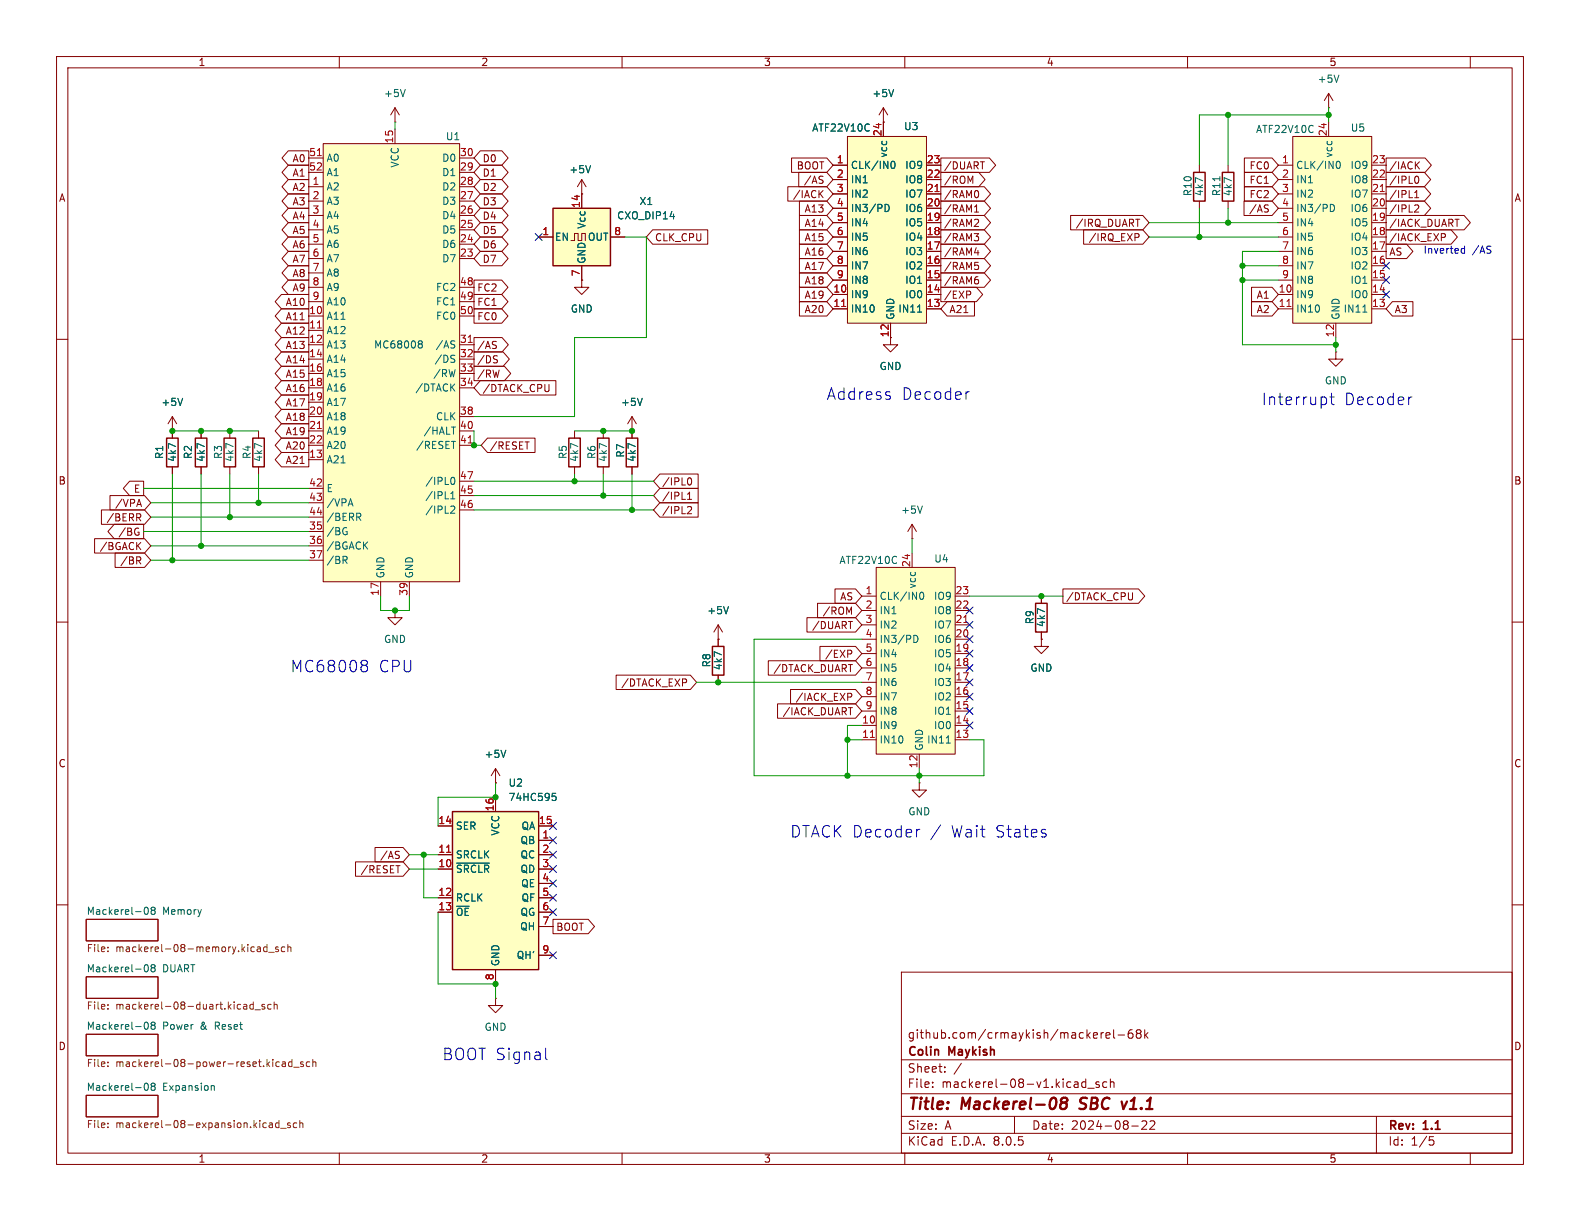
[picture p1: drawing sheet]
<svg xmlns="http://www.w3.org/2000/svg" width="279mm" height="216mm" viewBox="0 0 279 216" stroke-linecap="round" stroke-linejoin="round" font-family="sans-serif">
<g fill="none" stroke="#840000" stroke-width=".18">
<path d="M10 10h259.4v195.9h-259.4zM12 12h255.4v191.9h-255.4zM60 10v2M110 10v2M160 10v2M210 10v2M260 10v2M10 60h2M267.4 60h2M30.5 76.2h.1M30.5 73.7l-.8 1.2M30.5 73.7v2.5"/>
<path d="M30.5 73.7l.7 1.2M10 110h2M127 113h.1M127 110.5l-.8 1.3M127 110.5v2.5M127 110.5l.8 1.3M267.4 110h2M10 160h2M267.4 160h2M15.2 162.6h12.7v3.8h-12.7zM15.2 172.7h12.7v3.8h-12.7zM159.4 171.9h108v32h-108z"/>
<path d="M15.2 182.9h12.7v3.8h-12.7zM15.2 193.7h12.7v3.8h-12.7zM159.4 197.4h108M159.4 193.4h108M159.4 187.4h108M164.9 192.1v.2M164.9 191.4v.1M167.1 189.4v.2M167.1 188.7v.1M170 188l-1.3 1.9M179.4 197.4v3M191.3 192l.3 .3 .4-.1"/>
<path d="M192 190.8v1.5M192 191.4l-.4-.1-.3 .3M192.4 192.4h1.1M194.4 191.4l-.4-.1-.2 .2 .1 .2 .5 .2v.3h-.6M194.7 182.6v1M195.1 182.6l-.2 .1-.2 .2M195.6 183.1l.7-.2-.1-.2-.4-.1-.2 .2v.7h.6M195.7 191.4l-.4-.1-.3 .3v.4l.1 .2h.6M196.4 191.4l.2-.1 .3 .1 .1 .9M196.4 190.8v1.5M196.9 182.1v1.3l.2 .2M197.7 183h1.2"/>
<path d="M200.1 199.1h1.2M200.2 182.1a.59 .59 0 0 0-.7 .6v.6l.1 .2 .5 .1 .2-.2 .1-.5-.2-.2h-.4l-.3 .2M201.2 182.7l-.3 .3 .1 .4 .2 .2 .4-.1 .2-.2-.1-.4-.2-.2M201.2 182.7l-.3-.3 .3-.3 .4 .1 .2 .2-.3 .3M201.2 182.7h.3M201.9 198.3l.6-.1 .2 .1 .1 .3-.9 1.1h.9M202.4 182.1v1.5M202.6 183l.4 .6M203 182.6l-.6 .6M203.4 198.3l.5-.1 .2 .1 .1 .3-.9 1.1h.9M243.4 197.4v6.5M60 203.9v2"/>
<path d="M110 203.9v2M159.4 200.4h108M160 203.9v2M210 203.9v2M252.8 201h.7M252.9 201.6h.4l.3 .2-.2 .6-.5 .1M260 203.9v2"/>
</g>
<path d="M187.9 195l-.2-.2a.44 .44 0 0 1 .3-.7h.4l.3 .2a.44 .44 0 0 1-.4 .7M187.9 195a.65 .65 0 0 0-.3 1 .65 .65 0 0 0 .9-.1 .65 .65 0 0 0 0-.8l-.2-.1M187.9 195h.4M190.9 196l.2 .1M191.2 194.3l-.2 .4 .1 .2M199.3 194.8l-.6 1.3" fill="none" stroke="#840000" stroke-width=".4"/>
<g fill="none" stroke="#006464" stroke-width=".18">
<path d="M32.3 70.4l-.4 1.3M128.8 107.3l-.4 1.2M25.5 160.9l.1-.4 .2-.1a.68 .68 0 0 1 .4 .6 .68 .68 0 0 1-.4 .7l-.2-.1-.1-.4M25.5 171.1l.1-.4 .2-.1a.68 .68 0 0 1 .4 .6 .68 .68 0 0 1-.4 .6l-.2-.1-.1-.3M27 161l-.3-.3 .3-.3h.2l.2 .3-.2 .3M27 161l-.3 .2 .1 .4 .2 .1 .3-.1 .1-.2v-.3l-.2-.1M27 171.1l-.3-.2 .3-.3h.2l.2 .2-.2 .3M27 171.1l-.3 .3 .1 .3 .2 .1h.3l.1-.2v-.4l-.2-.1M27 161h.2M27 171.1h.2M25.5 181.2l.1-.3 .2-.2a.68 .68 0 0 1 .4 .7 .68 .68 0 0 1-.4 .6l-.2-.1-.1-.4M25.5 192l.1-.3 .2-.2a.68 .68 0 0 1 .4 .7 .68 .68 0 0 1-.4 .6l-.2-.1-.1-.4"/>
<path d="M27 181.3l-.3-.3 .3-.3 .3 .1 .1 .2-.2 .3M27 181.3l-.3 .2 .1 .4 .2 .1 .3-.1 .1-.1v-.4l-.2-.1M27 192.1l-.3-.3 .3-.3h.2l.2 .3-.2 .3M27 192.1l-.3 .2 .1 .4 .2 .1 .3-.1 .1-.1v-.3l-.2-.2M27 181.3h.2M27 192.1h.2M37.4 192h.4l.1 .8"/>
</g>
<g fill="none" stroke="#725600" stroke-width=".18">
<path d="M19.1 167.5v.1M19.1 168.2v.1M19.1 177.7v.1M19.1 178.3v.1M44.8 177.2v1.2M44.8 177.7l-.4-.1-.2 .2 .1 .6h.5M45.1 178.6h1M46 167.5l.1 .8M46.1 168.2l-.2 .1M46.1 167.7l-.2 .1M46.8 177.7l-.3-.1-.2 .2 .1 .2 .4 .1v.3h-.5M47.2 167v1.3"/>
<path d="M47.2 167.5l-.4-.1-.2 .3 .1 .5h.5M47.5 168.4h1M47.9 177.7l-.3-.1-.3 .2 .2 .6h.4M48.5 177.7l.2-.1 .3 .1v.7M48.5 177.2v1.2M49.2 167.5l-.3-.1-.2 .2 .1 .2 .4 .1v.3h-.5M50.4 167.5l-.4-.1-.2 .3 .1 .5h.5M50.9 167.6l.2-.2 .3 .1v.8M50.9 167v1.3M19.1 188.5v.1M19.1 187.8v.1M19.1 198.6v.1"/>
<path d="M19.1 199.3v.1M47.6 198.6h.5l.1 .8M47.6 199.3h.6M48.2 198.8l-.6 .2M48.9 188.5h.5M48.9 187.8h.5M49.3 198.6l-.3-.1-.3 .3 .1 .5h.5M49.3 198.1v1.3M49.6 199.5h1M49.9 187.8h.5l.1 .8M50.5 188.1h-.4l-.2 .2 .2 .3 .4-.1M51.3 198.6l-.3-.1-.2 .2 .1 .2 .4 .1v.3h-.5"/>
<path d="M51.6 187.8h-.3l-.3 .2 .1 .5h.5M51.6 187.3v1.3M51.9 188.7h1M52.5 198.6l-.4-.1-.2 .3 .1 .5h.5M53 198.7l.2-.2 .3 .1 .1 .8M53 198.1v1.3M53.6 187.8h-.3l-.2 .1 .1 .2 .4 .1v.3h-.5M54.8 187.8h-.4l-.2 .2 .1 .5h.5M55.3 187.9l.2-.1h.3l.1 .8M55.3 187.3v1.3"/>
</g>
<path d="M149.9 24.1h13.9v33.1h-13.9z" fill="#ffffc2"/>
<g fill="none" stroke="#840000" stroke-width=".18">
<path d="M102.9 34.3h.1M102.9 31.8l-.8 1.2M102.9 31.8v2.5M102.9 31.8l.7 1.2M147.3 29.2h2.6M147.3 39.4h2.6M147.3 31.8h2.6M147.3 36.8h2.6M147.3 34.3h2.6M149.9 24.1h13.9v33.1h-13.9zM156.2 21.6v2.5M163.8 29.2h2.6"/>
<path d="M163.8 39.4h2.6M163.8 31.8h2.6M163.8 36.8h2.6M163.8 34.3h2.6M147.3 52.1h2.6M147.3 54.6h2.6M147.3 49.5h2.6M147.3 47h2.6M147.3 44.5h2.6M147.3 41.9h2.6M157.5 57.2v2.5M163.8 52.1h2.6"/>
<path d="M163.8 54.6h2.6M163.8 49.5h2.6M163.8 47h2.6M163.8 44.5h2.6M163.8 41.9h2.6M35.6 76.2v1.3M40.6 76.2v1.3M35.6 82.6v1.2M40.6 82.6v1.2"/>
</g>
<path d="M104.4 29.3l-.4 1.3M156.5 36.1a.64 .64 0 0 1 .7 .7 .64 .64 0 0 1-.7 .6M157.5 29l.2-.4 .1-.1a.68 .68 0 0 1 .5 .7 .68 .68 0 0 1-.5 .6l-.1-.1-.2-.4M162.3 55.2h.7" fill="none" stroke="#006464" stroke-width=".18"/>
<path d="M165.3 33.9h.8M148.8 54.2h.8" fill="none" stroke="#a90000" stroke-width=".18"/>
<path d="M34.5 77.5h2.1v5.1h-2.1zM39.6 77.5h2.1v5.1h-2.1z" fill="none" stroke="#840000" stroke-width=".25"/>
<path d="M80 143.5h15.2v28h-15.2z" fill="#ffffc2"/>
<path d="M126 114.3h2v5.1h-2zM80 143.5h15.2v28h-15.2z" fill="none" stroke="#840000" stroke-width=".25"/>
<g fill="none" stroke="#840000" stroke-width=".18">
<path d="M157.5 59.7v1.3h1.2l-1.2 1.2-1.3-1.2h1.3M127 113v1.3M127 119.4v1.3M77.5 153.7h2.5M77.5 151.1h2.5M77.5 158.8h2.5M77.5 146.1h2.5M87.6 141v2.5M95.2 148.6h2.6M95.2 153.7h2.6M95.2 151.1h2.6M95.2 158.8h2.6"/>
<path d="M95.2 146.1h2.6M95.2 156.2h2.6M77.5 161.3h2.5M87.6 171.5v2.5M95.2 161.3h2.6M95.2 163.8h2.6M95.2 168.9h2.6"/>
</g>
<path d="M80.7 152.6h5.8M97.7 140.3h.6M97.8 140.8h.3l.2 .2v.4l-.5 .1" fill="none" stroke="#006464" stroke-width=".18"/>
<path d="M79 150.7h.7" fill="none" stroke="#a90000" stroke-width=".18"/>
<path d="M228.6 24.1h14v33.1h-14z" fill="#ffffc2"/>
<g fill="none" stroke="#840000" stroke-width=".18">
<path d="M226.1 29.2h2.5M226.1 39.4h2.5M226.1 31.8h2.5M226.1 36.8h2.5M226.1 34.3h2.5M228.6 24.1h14v33.1h-14zM234.9 21.6v2.5M242.6 29.2h2.5M242.6 39.4h2.5M242.6 31.8h2.5M242.6 36.8h2.5M242.6 34.3h2.5"/>
<path d="M226.1 52.1h2.5M226.1 54.6h2.5M226.1 49.5h2.5M226.1 47h2.5M226.1 44.5h2.5M226.1 41.9h2.5M236.2 57.2v2.5M242.6 52.1h2.5M242.6 54.6h2.5M242.6 49.5h2.5M242.6 47h2.5M242.6 44.5h2.5"/>
<path d="M242.6 41.9h2.5M161.3 95.3h.1M161.3 92.7l-.8 1.3M161.3 92.7v2.6M161.3 92.7l.8 1.3M69.8 108v1.2h1.3l-1.3 1.3-1.2-1.3h1.2M69.8 108h.1M184.1 113v1.3h1.3l-1.3 1.3-1.2-1.3h1.2M184.1 113h.1M162.6 138.4v1.3h1.2l-1.2 1.3-1.3-1.3h1.3M162.6 138.4h.1M87.6 176.5v1.3h1.3l-1.3 1.3-1.2-1.3h1.2"/>
<path d="M87.6 176.5h.1"/>
</g>
<path d="M235.3 36.1a.64 .64 0 0 1 .7 .7 .64 .64 0 0 1-.7 .6M236.3 29l.1-.4 .2-.1a.68 .68 0 0 1 .4 .7 .68 .68 0 0 1-.4 .6l-.2-.1-.1-.4M241 55.2h.7M163.1 89.5l-.4 1.2" fill="none" stroke="#006464" stroke-width=".18"/>
<path d="M244.1 33.9h.7M227.6 54.2h.7" fill="none" stroke="#a90000" stroke-width=".18"/>
<path d="M154.9 100.3h14v33.1h-14z" fill="#ffffc2"/>
<g fill="none" stroke="#840000" stroke-width=".18">
<path d="M234.9 19.1h.1M234.9 16.5l-.7 1.3M234.9 16.5v2.6M234.9 16.5l.8 1.3M212.1 29.2v1.3M212.1 35.6v1.2M217.2 29.2v1.3M217.2 35.6v1.2M30.5 76.2v1.3M45.7 76.2v1.3M101.6 76.2v1.3M106.7 76.2v1.3"/>
<path d="M111.8 76.2h.1M111.8 73.7v3.8M111.8 73.7l-.8 1.2M111.8 73.7l.7 1.2M30.5 82.6v1.2M45.7 82.6v1.2M101.6 82.6v1.2M106.7 82.6v1.2M111.8 82.6v1.2M161.3 97.8v2.5M152.4 105.4h2.5M152.4 118.1h2.5"/>
<path d="M152.4 115.6h2.5M152.4 108h2.5M152.4 113h2.5M152.4 110.5h2.5M154.9 100.3h14v33.1h-14zM168.9 105.4h2.5M168.9 118.1h2.5M168.9 115.6h2.5M168.9 108h2.5M168.9 113h2.5M168.9 110.5h2.5M184.1 105.4v1.3"/>
<path d="M184.1 111.8v1.2M152.4 128.3h2.5M152.4 130.8h2.5M152.4 125.7h2.5M152.4 123.2h2.5M152.4 120.7h2.5M162.6 133.4v2.5M168.9 128.3h2.5M168.9 130.8h2.5M168.9 125.7h2.5M168.9 123.2h2.5M168.9 120.7h2.5"/>
</g>
<path d="M236.8 13.3l-.5 1.2M215.7 31.2v.8M113.6 70.4l-.4 1.3M161.6 112.3a.64 .64 0 0 1 .7 .7 .64 .64 0 0 1-.7 .6M162.6 105.2l.1-.4 .2-.1a.68 .68 0 0 1 .5 .7 .68 .68 0 0 1-.5 .6l-.2-.1-.1-.4M167.3 131.4h.8" fill="none" stroke="#006464" stroke-width=".18"/>
<path d="M170.4 110.1h.7M153.9 130.4h.7" fill="none" stroke="#a90000" stroke-width=".18"/>
<path d="M211.1 30.5h2v5.1h-2zM216.2 30.5h2v5.1h-2zM29.5 77.5h2v5.1h-2zM44.7 77.5h2v5.1h-2zM100.6 77.5h2v5.1h-2zM105.7 77.5h2v5.1h-2zM110.7 77.5h2.1v5.1h-2.1zM183.1 106.7h2.1v5.1h-2.1z" fill="none" stroke="#840000" stroke-width=".25"/>
<path d="M97.8 36.8h10.1v10.2h-10.1z" fill="#ffffc2"/>
<path d="M97.8 36.8h10.1v10.2h-10.1z" fill="none" stroke="#840000" stroke-width=".25"/>
<path d="M102.9 34.3v2.5M95.2 41.9h2.6M101 42.5h.6v-1.2h.6v1.2h.7v-1.2h.6v1.2M102.9 49.5v1.3h1.2l-1.2 1.3-1.3-1.3h1.3M102.9 49.5h.1M102.9 47v2.5M107.9 41.9h2.6" fill="none" stroke="#840000" stroke-width=".18"/>
<path d="M57.1 25.4h24.2v77.5h-24.2z" fill="#ffffc2"/>
<g fill="none" stroke="#840000" stroke-width=".18">
<path d="M69.8 19.1v2.5M69.8 19.1l-.7 1.2M69.8 19.1l.8 1.2M156.2 19.1l-.8 1.2M156.2 19.1v5M156.2 19.1l.8 1.2M51 36.8h3.6v2.6h-3.6l-1.1-1.3zM51 29.2h3.6v2.6h-3.6l-1.1-1.3zM51 34.3h3.6v2.5h-3.6l-1.1-1.2zM51 31.7h3.6v2.6h-3.6l-1.1-1.3zM51 26.7h3.6v2.5h-3.6l-1.1-1.3zM51 39.4h3.6v2.5h-3.6l-1.1-1.3z"/>
<path d="M54.6 33h2.5M54.6 35.6h2.5M54.6 38.1h2.5M54.6 30.5h2.5M54.6 27.9h2.5M57.1 25.4h24.2v77.5h-24.2zM69.8 21.6h.1M69.8 22.9v2.5M81.3 33h2.5M81.3 35.6h2.5M81.3 38.1h2.5M81.3 30.5h2.5"/>
<path d="M81.3 27.9h2.5M84.9 34.3h3.8l1.2 1.3-1.2 1.2h-3.8l-1.1-1.2zM84.9 26.7h3.8l1.2 1.2-1.2 1.3h-3.8l-1.1-1.3zM84.9 39.4h3.8l1.2 1.2-1.2 1.3h-3.8l-1.1-1.3zM84.9 36.8h3.8l1.2 1.3-1.2 1.3h-3.8l-1.1-1.3zM84.9 29.2h3.8l1.2 1.3-1.2 1.3h-3.8l-1.1-1.3zM84.9 31.7h3.8l1.2 1.3-1.2 1.3h-3.8l-1.1-1.3zM102.9 34.3h.1M102.9 34.3v2.5M139.3 33h6.9l1.1 1.3-1.1 1.3h-6.9zM140 27.9h6.2l1.1 1.3-1.1 1.3h-6.2zM141.2 30.5h5l1.1 1.3-1.1 1.2h-5z"/>
<path d="M141.4 35.6h4.8l1.1 1.2-1.1 1.3h-4.8zM141.4 38.1h4.8l1.1 1.3-1.1 1.2h-4.8zM145 34.2l.5 .8M145.4 31.2h.1M145.4 31.9l.1 .2-.1 .3M145.5 33.7l-.7 .7M147.3 29.2h2.6M147.3 39.4h2.6M147.3 31.8h2.6M147.3 36.8h2.6M147.3 34.3h2.6M156.2 21.6h.1"/>
<path d="M163.8 29.2h2.6M163.8 39.4h2.6M163.8 31.8h2.6M163.8 36.8h2.6M163.8 34.3h2.6M166.4 38.1h7.7l1.1 1.3-1.1 1.2h-7.7zM166.4 33h7.7l1.1 1.3-1.1 1.3h-7.7zM166.4 27.9h8.6l1.1 1.3-1.1 1.3h-8.6zM166.4 35.6h7.7l1.1 1.2-1.1 1.3h-7.7zM166.4 30.5h6.7l1.1 1.3-1.1 1.2h-6.7zM171.6 32.1l.4-.9v1.2M172.3 37.5h.8"/>
<path d="M172.4 36.5l.3-.3v1.3M172.5 38.8h.4l.2 .3-.8 .9h.8M172.8 33.7a.79 .79 0 0 1 0 1.3M173.4 28.6h.7M189.3 38.1h12.8l1.1 1.3-1.1 1.2h-12.8zM200.8 38.8h.8M220 35.6h4.9l1.2 1.2-1.2 1.3h-4.9zM220 27.9h4.9l1.2 1.3-1.2 1.3h-4.9zM220 30.5h4.9l1.2 1.3-1.2 1.2h-4.9zM220 33h4.9l1.2 1.3-1.2 1.3h-4.9zM224.1 36.2l.2 .1M224.2 37l.1 .1-.1 .3"/>
<path d="M245.1 38.1h13.8l1.1 1.3-1.1 1.2h-13.8zM245.1 30.5h6.8l1.1 1.3-1.1 1.2h-6.8zM245.1 33h6.8l1.1 1.3-1.1 1.3h-6.8zM245.1 27.9h6.9l1.1 1.3-1.1 1.3h-6.9zM245.1 35.6h6.8l1.1 1.2-1.1 1.3h-6.8zM250.2 35h.7M250.2 34.1l.3-.4v1.3M250.2 36.3l.4-.1 .3 .4-.8 .9h.8M250.2 31.4l.3-.2a.68 .68 0 0 1 .4 .6 .68 .68 0 0 1-.4 .6l-.3-.2M250.5 29.2l.5 .7M251 28.6l-.7 .7M257.3 38.8h.7"/>
<path d="M49.8 54.6h4.8v2.6h-4.8l-1.1-1.3zM49.8 57.1h4.8v2.6h-4.8l-1.1-1.3zM49.8 59.7h4.8v2.5h-4.8l-1.1-1.2zM49.8 52.1h4.8v2.5h-4.8l-1.1-1.3zM51 49.5h3.6v2.6h-3.6l-1.1-1.3zM51 47h3.6v2.5h-3.6l-1.1-1.2zM51 44.4h3.6v2.6h-3.6l-1.1-1.3zM51 41.9h3.6v2.6h-3.6l-1.1-1.3zM54.6 55.9h2.5M54.6 58.4h2.5M54.6 45.7h2.5M54.6 43.2h2.5"/>
<path d="M54.6 40.6h2.5M54.6 50.8h2.5M54.6 53.3h2.5M54.6 48.3h2.5M81.3 55.9h2.5M81.3 45.7h2.5M81.3 43.2h2.5M81.3 40.6h2.5M81.3 50.8h2.5M81.3 53.3h2.5M83.8 59.7h5l1.1 1.3-1.1 1.2h-5zM83.8 54.6h4.9l1.1 1.3-1.1 1.3h-4.9z"/>
<path d="M83.8 52.1h4.9l1.1 1.2-1.1 1.3h-4.9zM83.8 49.5h4.9l1.1 1.3-1.1 1.3h-4.9zM84.9 44.4h3.8l1.2 1.3-1.2 1.3h-3.8l-1.1-1.3zM84.9 41.9h3.8l1.2 1.3-1.2 1.3h-3.8l-1.1-1.3zM95.2 41.9h2.6M102.9 49.5h.1M102.9 47v2.5M107.9 41.9h2.6M115.4 40.6h9.8v2.6h-9.8l-1.1-1.3zM141.4 48.3h4.8l1.1 1.2-1.1 1.3h-4.8zM141.4 53.3h4.8l1.1 1.3-1.1 1.3h-4.8zM141.4 50.8h4.8l1.1 1.3-1.1 1.2h-4.8z"/>
<path d="M141.4 40.6h4.8l1.1 1.3-1.1 1.3h-4.8zM141.4 43.2h4.8l1.1 1.3-1.1 1.2h-4.8zM141.4 45.7h4.8l1.1 1.3-1.1 1.3h-4.8zM147.3 41.9h2.6M147.3 52.1h2.6M147.3 54.6h2.6M147.3 49.5h2.6M147.3 47h2.6M147.3 44.5h2.6M157.5 57.2v2.5M163.8 41.9h2.6M163.8 52.1h2.6"/>
<path d="M163.8 54.6h2.6M163.8 49.5h2.6M163.8 47h2.6M163.8 44.5h2.6M166.4 45.7h7.7l1.1 1.3-1.1 1.3h-7.7zM166.4 40.6h7.7l1.1 1.3-1.1 1.3h-7.7zM166.4 48.3h7.7l1.1 1.2-1.1 1.3h-7.7zM166.4 43.2h7.7l1.1 1.3-1.1 1.2h-7.7zM166.4 50.8h6.3l1.1 1.3-1.1 1.2h-6.3zM167.5 53.3h4.8v2.6h-4.8l-1.1-1.3zM170.9 51.5h.5l.3 .2-.2 .4h-.6M172.3 41.3h.8l-.5 .5 .4 .1 .1 .4-.3 .3h-.4"/>
<path d="M172.3 44.7h.8M172.4 46.4h.6M172.5 46.9h.3l.3 .2-.2 .5-.4 .1M172.6 49.4h.2l.3 .3-.1 .4-.4 .1M172.7 48.9h.2M172.9 44.3v.8M191.6 40.6h10.5l1.1 1.3-1.1 1.3h-10.5zM200.7 41.3h.5l.2 .3-.1 .3-.6 .1M221.3 53.3h3.6l1.2 1.3-1.2 1.3h-3.6zM221.3 50.8h3.6l1.2 1.3-1.2 1.2h-3.6zM245.1 43.2h3.6l1.2 1.3-1.2 1.2h-3.6zM245.1 40.6h11.5l1.1 1.3-1.1 1.3h-11.5z"/>
<path d="M246.2 53.3h3.7v2.6h-3.7l-1.1-1.3zM254.9 41.3h.5l.2 .3-.1 .3-.6 .1M30.5 76.2h.1M30.5 76.2v1.3M35.6 76.2v1.3M49.8 67.3h4.8v2.6h-4.8l-1.1-1.3zM49.8 62.2h4.8v2.6h-4.8l-1.1-1.3zM49.8 64.8h4.8v2.5h-4.8l-1.1-1.3zM49.8 69.8h4.8v2.6h-4.8l-1.1-1.3zM49.8 72.4h4.8v2.5h-4.8l-1.1-1.2zM49.8 77.5h4.8v2.5h-4.8l-1.1-1.3zM49.8 74.9h4.8v2.6h-4.8l-1.1-1.3z"/>
<path d="M54.6 61h2.5M54.6 63.5h2.5M54.6 66h2.5M54.6 68.6h2.5M54.6 71.1h2.5M54.6 73.7h2.5M54.6 76.2h2.5M54.6 78.7h2.5M81.3 61h2.5M81.3 63.5h2.5M81.3 66h2.5M81.3 68.6h2.5"/>
<path d="M81.3 73.7h2.5M81.3 76.2h2.5M81.3 78.7h2.5M83.8 62.2h5.2l1.1 1.3-1.1 1.3h-5.2zM83.8 64.8h5.4l1.1 1.2-1.1 1.3h-5.4zM84.9 67.3h13.4v2.6h-13.4l-1.1-1.3zM86.2 77.5h8.4v2.5h-8.4l-1.1-1.3zM87.5 62.9l.5 .1M87.6 60.4h.2M87.7 61.1l.1 .2-.1 .3M87.7 63.6l.3 .2-.3 .4M92.8 78.1h.8"/>
<path d="M97.1 68v1l-.3 .3M111.8 76.2h.1M111.8 76.2v1.3M236.2 62.2v1.3h1.3l-1.3 1.3-1.3-1.3h1.3M236.2 62.2h.1M16.7 95.2h8.9l1.1 1.3-1.1 1.3h-8.9zM17.9 90.2h7.7l1.1 1.2-1.1 1.3h-7.7zM19.4 87.6h6.2l1.1 1.3-1.1 1.3h-6.2zM20.2 92.7h5.2v2.6h-5.2l-1.1-1.3zM20.4 97.8h5.2l1.1 1.3-1.1 1.2h-5.2zM22.9 85.1h2.5v2.5h-2.5l-1.1-1.2zM24.2 93.4h.3"/>
<path d="M24.3 89.2h.6M24.3 94.1h.3v.4l-.3 .2M24.4 96.5l.5 .7M24.5 99.1l.4 .6M24.5 91.5l.4 .6M24.6 88.3l.4 1.3M24.7 98.5l.2 .2-.1 .3-.1 .1M24.7 90.8l.2 .3-.1 .3-.1 .1M24.9 95.9l-.7 .7M30.5 82.6v1.2M35.6 82.6v1.2M49.8 80h4.8v2.6h-4.8l-1.1-1.3z"/>
<path d="M54.6 81.3h2.5M54.6 94h2.5M54.6 96.5h2.5M54.6 99.1h2.5M54.6 86.4h2.5M54.6 88.9h2.5M54.6 91.4h2.5M81.3 87.6h2.5M81.3 90.2h2.5M81.3 85.1h2.5M111.8 82.6v1.2M116.7 86.4h6.8v2.5h-6.8l-1.1-1.3z"/>
<path d="M116.7 88.9h6.8v2.5h-6.8l-1.1-1.2zM116.7 83.8h6.8v2.6h-6.8l-1.1-1.3zM121.6 87.4l.3-.4v1.3M121.6 88.3h.7M121.6 89.6h.5l.2 .3-.8 .9h.8M121.6 84.7l.3-.2a.68 .68 0 0 1 .4 .6 .68 .68 0 0 1-.4 .7l-.3-.3M67.3 102.9v2.5M72.4 102.9v2.5M109 119.4h13.1l1.1 1.3-1.1 1.2h-13.1zM127 113h.1M127 113v1.3M127 119.4v1.3"/>
<path d="M135.9 116.8h15.4l1.1 1.3-1.1 1.3h-15.4zM142.7 109.2h8.6l1.1 1.3-1.1 1.3h-8.6zM144.6 106.7h6.7l1.1 1.3-1.1 1.2h-6.7zM145 114.3h6.3l1.1 1.3-1.1 1.2h-6.3zM147.7 104.1h3.6l1.1 1.3-1.1 1.3h-3.6zM149.9 115h.5l.2 .2-.1 .4h-.6M150 109.9h.8M150.1 108.3l.5-.9v1.2M184.1 113h.1M184.1 105.4v1.3M184.1 111.8v1.2M188 104.1h13.3l1.1 1.3-1.1 1.3h-13.3z"/>
<path d="M200.3 104.8v1l-.3 .3M87.6 138.4h.1M87.6 135.9l-.7 1.3M87.6 135.9v2.5M87.6 135.9l.8 1.3M121.3 120.1l.1 .2-.1 .4M137.5 124.5h13.8l1.1 1.2-1.1 1.3h-13.8zM139.8 121.9h11.5l1.1 1.3-1.1 1.3h-11.5zM149.9 122.6h.5l.2 .2-.1 .4-.6 .1M150 125.1h.8M62.9 152.4h8.4l1.1 1.3-1.1 1.2h-8.4zM66.3 149.9h5l1.1 1.2-1.1 1.3h-5z"/>
<path d="M70 153.1h.7M70.4 150.5l.2 .1M70.5 151.3l.1 .1-.1 .3M77.5 153.7h2.5M77.5 151.1h2.5M77.5 158.8h2.5M77.5 146.1h2.5M87.6 141v2.5M95.2 148.6h2.6M95.2 153.7h2.6M95.2 151.1h2.6M95.2 158.8h2.6"/>
<path d="M95.2 146.1h2.6M95.2 156.2h2.6M77.5 161.3h2.5M87.6 171.5v2.5M95.2 161.3h2.6M95.2 163.8h2.6M95.2 168.9h2.6M97.8 162.6h6.2l1.1 1.2-1.1 1.3h-6.2z"/>
</g>
<path d="M56.1 27.5h.7M165.3 33.9h.8M56.1 58h.7M148.8 54.2h.8M56.1 75.8h.7M82.8 60.5h.7M82.8 78.3h.7M79 150.7h.7" fill="none" stroke="#a90000" stroke-width=".18"/>
<g fill="none" stroke="#006464" stroke-width=".18">
<path d="M71.7 15.8l-.5 1.3M158 15.8l-.4 1.3M104.4 29.3l-.4 1.3M156.5 36.1a.64 .64 0 0 1 .7 .7 .64 .64 0 0 1-.7 .6M157.5 29l.2-.4 .1-.1a.68 .68 0 0 1 .5 .7 .68 .68 0 0 1-.5 .6l-.1-.1-.2-.4M162.3 55.2h.7M32.3 70.4l-.4 1.3M74.2 60.3h.2l.3 .2-.3 .3M74.2 60.8h.2M74.4 60.8l.3 .3v.2l-.1 .2h-.4M79.8 75.5h.8M79.8 78h.8"/>
<path d="M79.9 62.8l.5 .1M80.2 63.5l.2 .2-.2 .4M80.2 60.3h.2M80.3 61l.1 .2-.1 .3M113.6 70.4l-.4 1.3M61 99l.4 .6M61 93.3l.3 .1M61.1 94h.3v.4l-.3 .2M61.1 98.4l.3 .2-.1 .3-.2 .1M61.7 89.1h.6M62 88.2l.4 1.3M63.4 91.4l.4 .6"/>
<path d="M63.6 90.7l.2 .3-.1 .3-.1 .1M64.5 96.4l.5 .7M65 95.8l-.7 .8M79.7 88.2h.7M79.7 87.3l.4-.4v1.3M79.8 84.6l.2-.2a.68 .68 0 0 1 .4 .6 .68 .68 0 0 1-.4 .7l-.2-.3M79.8 89.5h.4l.2 .3-.8 .9h.8M128.8 107.3l-.4 1.2M89.4 132.7l-.4 1.2M80.7 152.6h5.8M97.7 140.3h.6M97.8 140.8h.3l.2 .2v.4l-.5 .1"/>
</g>
<g fill="none" stroke="#0000c2" stroke-width=".18">
<path d="M258.5 44.7h.5M258.5 44h.5M259 43.5v1.3M157.2 69.9l.3 .3-.1 .3-.2 .1M157.2 69.3l.2 .1M171.4 69.3l-.4 .1M234.5 70.4l.1 .2-.1 .8M235.2 70.2h.7M235.5 69.5v1.8l.1 .2h.3M249.7 70.2l-.4 .1M64.2 116.8l.6 .1a.42 .42 0 0 1 .2 .4 .42 .42 0 0 1-.4 .3M64.2 117.6h.4"/>
<path d="M64.6 117.6l.4 .4v.4l-.4 .4h-.4M162.7 146.6l-.4 .1M166.3 145.9l-1.7 2.6M184.9 147.4l.1 .2-.1 .3M96.5 185.3v1.8l.3 .3"/>
</g>
<g fill="none" stroke="#009600" stroke-width=".18">
<path d="M234.9 19.1v2.5M69.8 21.6v1.3M203.2 39.4h22.9M212.1 36.8v5.1M217.2 20.3v8.9M217.2 36.8v2.6M234.9 20.3h-22.8v8.9M110.5 41.9h3.8v17.8h-12.7v14h-17.8M203.2 41.9h22.9M219.7 47h6.4M219.7 49.5h6.4M226.1 44.5h-6.4v16.5h16.5"/>
<path d="M236.2 59.7v2.5M30.5 76.2h15.2M83.8 76.2v2.5h1.3M101.6 76.2h10.2M25.4 86.4h29.2M25.4 94h29.2M26.7 96.5h27.9M26.7 99.1h27.9M26.7 88.9h27.9M26.7 91.4h27.9M30.5 83.8v15.3M35.6 83.8v12.7"/>
<path d="M40.6 83.8v7.6M45.7 83.8v5.1M83.8 87.6h31.8M83.8 90.2h31.8M83.8 85.1h31.8M101.6 83.8v1.3M106.7 83.8v3.8M111.8 83.8v6.4M161.3 95.3v2.5M67.3 105.4v2.6h5.1v-2.6M152.4 113h-19.1v24.2h40.7v-6.4h-2.6M171.4 105.4h16.6"/>
<path d="M87.6 138.4v2.6h-10.1v5.1M123.2 120.7h29.2M149.9 130.8h2.5M152.4 128.3h-2.5v8.9M162.6 135.9v2.5M72.4 151.1h5.1M72.4 153.7h5.1M74.9 151.1v7.7h2.6M77.5 161.3v12.7h10.1v2.5"/>
</g>
<g fill="none" stroke="#000084" stroke-width=".18">
<path d="M94.6 41.3l1.3 1.2M95.9 41.3l-1.3 1.2M244.5 46.4l1.2 1.2M244.5 51.5l1.2 1.2M244.5 48.9l1.2 1.2M245.7 46.4l-1.2 1.2M245.7 51.5l-1.2 1.2M245.7 48.9l-1.2 1.2M170.8 117.5l1.3 1.2M170.8 112.4l1.3 1.2M170.8 115l1.3 1.2M170.8 107.3l1.3 1.3"/>
<path d="M170.8 109.9l1.3 1.2M172.1 117.5l-1.3 1.2M172.1 112.4l-1.3 1.2M172.1 115l-1.3 1.2M172.1 107.3l-1.3 1.3M172.1 109.9l-1.3 1.2M170.8 127.7l1.3 1.2M170.8 120l1.3 1.3M170.8 125.1l1.3 1.2M170.8 122.6l1.3 1.2M172.1 127.7l-1.3 1.2M172.1 120l-1.3 1.3"/>
<path d="M172.1 125.1l-1.3 1.2M172.1 122.6l-1.3 1.2M97.2 153.1l1.2 1.2M97.2 150.5l1.2 1.2M97.2 158.1l1.2 1.3M97.2 148l1.2 1.2M97.2 155.6l1.2 1.2M97.2 145.4l1.2 1.3M98.4 153.1l-1.2 1.2M98.4 150.5l-1.2 1.2M98.4 158.1l-1.2 1.3M98.4 148l-1.2 1.2"/>
<path d="M98.4 155.6l-1.2 1.2M98.4 145.4l-1.2 1.3M97.2 160.7l1.2 1.2M97.2 168.3l1.2 1.2M98.4 160.7l-1.2 1.2M98.4 168.3l-1.2 1.2"/>
</g>
<g fill="#009600" stroke="#009600" stroke-width=".18">
<circle cx="111.8" cy="76.2" r=".46"/>
<circle cx="106.7" cy="76.2" r=".46"/>
<circle cx="106.7" cy="87.6" r=".46"/>
<circle cx="111.8" cy="90.2" r=".46"/>
<circle cx="101.6" cy="85.1" r=".46"/>
<circle cx="83.8" cy="78.7" r=".46"/>
<circle cx="87.6" cy="141" r=".46"/>
<circle cx="127" cy="120.7" r=".46"/>
<circle cx="69.8" cy="108" r=".46"/>
<circle cx="74.9" cy="151.1" r=".46"/>
<circle cx="87.6" cy="174" r=".46"/>
<circle cx="40.6" cy="91.4" r=".46"/>
<circle cx="45.7" cy="88.9" r=".46"/>
<circle cx="35.6" cy="96.5" r=".46"/>
<circle cx="30.5" cy="99.1" r=".46"/>
<circle cx="30.5" cy="76.2" r=".46"/>
<circle cx="35.6" cy="76.2" r=".46"/>
<circle cx="40.6" cy="76.2" r=".46"/>
<circle cx="217.2" cy="20.3" r=".46"/>
<circle cx="219.7" cy="47" r=".46"/>
<circle cx="212.1" cy="41.9" r=".46"/>
<circle cx="234.9" cy="20.3" r=".46"/>
<circle cx="217.2" cy="39.4" r=".46"/>
<circle cx="149.9" cy="130.8" r=".46"/>
<circle cx="162.6" cy="137.2" r=".46"/>
<circle cx="149.9" cy="137.2" r=".46"/>
<circle cx="184.1" cy="105.4" r=".46"/>
<circle cx="236.2" cy="61" r=".46"/>
<circle cx="219.7" cy="49.5" r=".46"/>
</g>
<g font-size="2.8" fill="#0000c2">
<text x="146" y="70.9">Address</text>
<text x="159.4" y="70.9">Decoder</text>
<text x="223" y="71.9">Interrupt</text>
<text x="237.7" y="71.9">Decoder</text>
<text x="51.3" y="119.1">MC68008</text>
<text x="66.9" y="119.1">CPU</text>
<text x="139.7" y="148.3">DTACK Decoder</text>
<text x="168.2" y="148.3">Wait</text>
<text x="176.1" y="148.3">States</text>
<text x="78.2" y="187.7">BOOT Signal</text>
</g>
<g font-size="2.8" fill="#840000">
<text x="160.4" y="196.8">Title:</text>
<text x="170.1" y="196.8">Mackerel-08</text>
<text x="191.8" y="196.8">SBC</text>
<text x="200" y="196.8">v1.1</text>
</g>
<g font-size="2.1" fill="#840000">
<text x="160.4" y="183.9">github.com/crmaykish/mackerel-68k</text>
<text x="160.4" y="189.9">Sheet:</text>
<text x="160.4" y="187.1">Colin</text>
<text x="167.9" y="187.1">Maykish</text>
<text x="160.4" y="192.6">File:</text>
<text x="166.5" y="192.6">mackerel-08-v1.kicad_sch</text>
<text x="160.4" y="202.8">KiCad</text>
<text x="160.4" y="200">Size:</text>
<text x="167.1" y="200">A</text>
<text x="168.1" y="202.8">E.D.A.</text>
<text x="175.7" y="202.8">8.0.5</text>
<text x="182.4" y="200">Date:</text>
<text x="189.4" y="200">2024-08-22</text>
<text x="245.4" y="200.2">Rev:</text>
<text x="245.4" y="202.8">Id:</text>
<text x="249.5" y="202.8">1/5</text>
<text x="251.8" y="200.2">1.1</text>
</g>
<g font-size="1.8" fill="#840000">
<text x="35" y="11.9">1</text>
<text x="85" y="11.9">2</text>
<text x="135" y="11.9">3</text>
<text x="185" y="11.9">4</text>
<text x="235" y="11.9">5</text>
<text x="51.6" y="28.9">A0</text>
<text x="85.2" y="28.9">D0</text>
<text x="10.3" y="35.9">A</text>
<text x="51.6" y="31.4">A1</text>
<text x="51.6" y="34">A2</text>
<text x="85.2" y="31.4">D1</text>
<text x="85.2" y="34">D2</text>
<text x="140.1" y="35.2">/IACK</text>
<text x="140.8" y="30.2">BOOT</text>
<text x="142.1" y="32.7">/AS</text>
<text x="166.8" y="35.2">/RAM0</text>
<text x="166.8" y="30.2">/DUART</text>
<text x="166.8" y="32.7">/ROM</text>
<text x="220.9" y="30.2">FC0</text>
<text x="220.9" y="32.7">FC1</text>
<text x="220.9" y="35.2">FC2</text>
<text x="245.6" y="32.7">/IPL0</text>
<text x="245.6" y="35.2">/IPL1</text>
<text x="245.6" y="30.2">/IACK</text>
<text x="267.7" y="35.9">A</text>
<text x="51.6" y="39.1">A4</text>
<text x="51.6" y="36.5">A3</text>
<text x="51.6" y="41.6">A5</text>
<text x="85.2" y="36.5">D3</text>
<text x="85.2" y="41.6">D5</text>
<text x="85.2" y="39.1">D4</text>
<text x="142.2" y="37.8">A13</text>
<text x="142.2" y="40.3">A14</text>
<text x="166.8" y="40.3">/RAM2</text>
<text x="166.8" y="37.8">/RAM1</text>
<text x="190.1" y="40.3">/IRQ_DUART</text>
<text x="220.8" y="37.8">/AS</text>
<text x="245.6" y="40.3">/IACK_DUART</text>
<text x="245.6" y="37.8">/IPL2</text>
<text x="51.6" y="46.7">A7</text>
<text x="51.6" y="44.1">A6</text>
<text x="85.2" y="46.7">D7</text>
<text x="85.2" y="44.1">D6</text>
<text x="115.7" y="42.9">CLK_CPU</text>
<text x="142.2" y="42.9">A15</text>
<text x="142.2" y="45.4">A16</text>
<text x="142.2" y="47.9">A17</text>
<text x="166.8" y="47.9">/RAM5</text>
<text x="166.8" y="42.9">/RAM3</text>
<text x="166.8" y="45.4">/RAM4</text>
<text x="192.4" y="42.9">/IRQ_EXP</text>
<text x="245.6" y="45.4">AS</text>
<text x="245.6" y="42.9">/IACK_EXP</text>
<text x="51.6" y="51.8">A9</text>
<text x="51.6" y="49.2">A8</text>
<text x="84.3" y="51.8">FC2</text>
<text x="142.2" y="50.5">A18</text>
<text x="142.2" y="53">A19</text>
<text x="166.8" y="50.5">/RAM6</text>
<text x="166.8" y="53">/EXP</text>
<text x="222.1" y="53">A1</text>
<text x="50.4" y="56.8">A11</text>
<text x="50.4" y="59.4">A12</text>
<text x="50.4" y="54.3">A10</text>
<text x="84.3" y="56.8">FC0</text>
<text x="84.3" y="54.3">FC1</text>
<text x="142.2" y="55.6">A20</text>
<text x="167.8" y="55.6">A21</text>
<text x="222.1" y="55.6">A2</text>
<text x="246.5" y="55.6">A3</text>
<text x="50.4" y="64.5">A14</text>
<text x="50.4" y="61.9">A13</text>
<text x="84.3" y="64.5">/DS</text>
<text x="84.3" y="61.9">/AS</text>
<text x="50.4" y="69.5">A16</text>
<text x="50.4" y="67">A15</text>
<text x="84.3" y="67">/RW</text>
<text x="85.2" y="69.5">/DTACK_CPU</text>
<text x="50.4" y="72.1">A17</text>
<text x="50.4" y="74.6">A18</text>
<text x="50.4" y="77.2">A19</text>
<text x="50.4" y="79.7">A20</text>
<text x="50.4" y="82.2">A21</text>
<text x="86.5" y="79.7">/RESET</text>
<text x="10.3" y="85.9">B</text>
<text x="20.3" y="89.9">/VPA</text>
<text x="23.6" y="87.3">E</text>
<text x="117" y="88.6">/IPL1</text>
<text x="117" y="86">/IPL0</text>
<text x="267.7" y="85.9">B</text>
<text x="18.7" y="92.4">/BERR</text>
<text x="20.8" y="94.9">/BG</text>
<text x="117" y="91.1">/IPL2</text>
<text x="17.5" y="97.5">/BGACK</text>
<text x="21.2" y="100">/BR</text>
<text x="148.5" y="106.4">AS</text>
<text x="188.4" y="106.4">/DTACK_CPU</text>
<text x="143.5" y="111.4">/DUART</text>
<text x="145.4" y="108.9">/ROM</text>
<text x="136.7" y="119.1">/DTACK_DUART</text>
<text x="145.8" y="116.5">/EXP</text>
<text x="109.8" y="121.6">/DTACK_EXP</text>
<text x="140.6" y="124.1">/IACK_EXP</text>
<text x="138.3" y="126.7">/IACK_DUART</text>
<text x="10.3" y="135.9">C</text>
<text x="267.7" y="135.9">C</text>
<text x="63.7" y="154.6">/RESET</text>
<text x="67.1" y="152.1">/AS</text>
<text x="98.3" y="164.8">BOOT</text>
<text x="10.3" y="185.9">D</text>
<text x="267.7" y="185.9">D</text>
<text x="35" y="205.8">1</text>
<text x="85" y="205.8">2</text>
<text x="135" y="205.8">3</text>
<text x="185" y="205.8">4</text>
<text x="235" y="205.8">5</text>
</g>
<g font-size="1.8" fill="#006464">
<text x="67.8" y="17.4">+5V</text>
<text x="154.2" y="17.4">+5V</text>
<text x="232.9" y="14.8">+5V</text>
<text x="143.5" y="23.5">ATF22V10C</text>
<text x="159.8" y="23.2">U3</text>
<text x="222" y="23.7">ATF22V10C</text>
<text x="238.8" y="23.5">U5</text>
<text x="57.7" y="28.8">A0</text>
<text x="70.7" y="29.7" transform="rotate(-90 70.7 29.7)">VCC</text>
<text x="78.1" y="28.8">D0</text>
<text x="78.7" y="25">U1</text>
<text x="157.1" y="28" transform="rotate(-90 157.1 28)">vcc</text>
<text x="235.8" y="28" transform="rotate(-90 235.8 28)">vcc</text>
<text x="57.7" y="33.9">A2</text>
<text x="57.7" y="31.3">A1</text>
<text x="78.1" y="33.9">D2</text>
<text x="78.1" y="31.3">D1</text>
<text x="100.6" y="30.8">+5V</text>
<text x="150.4" y="30.1">CLK/IN0</text>
<text x="150.4" y="32.6">IN1</text>
<text x="150.4" y="35.2">IN2</text>
<text x="160" y="35.2">IO7</text>
<text x="160" y="32.6">IO8</text>
<text x="160" y="30.1">IO9</text>
<text x="210.9" y="34.8" transform="rotate(-90 210.9 34.8)">R10</text>
<text x="213" y="34.8" transform="rotate(-90 213 34.8)">4k7</text>
<text x="216" y="34.8" transform="rotate(-90 216 34.8)">R11</text>
<text x="218" y="34.8" transform="rotate(-90 218 34.8)">4k7</text>
<text x="229.1" y="30.1">CLK/IN0</text>
<text x="229.1" y="32.6">IN1</text>
<text x="229.1" y="35.2">IN2</text>
<text x="238.7" y="35.2">IO7</text>
<text x="238.7" y="32.6">IO8</text>
<text x="238.7" y="30.1">IO9</text>
<text x="57.7" y="36.4">A3</text>
<text x="57.7" y="39">A4</text>
<text x="57.7" y="41.5">A5</text>
<text x="78.1" y="41.5">D5</text>
<text x="78.1" y="39">D4</text>
<text x="78.1" y="36.4">D3</text>
<text x="103.7" y="40.6" transform="rotate(-90 103.7 40.6)">Vcc</text>
<text x="109" y="39">CXO_DIP14</text>
<text x="113" y="36.5">X1</text>
<text x="150.4" y="37.7">IN3/PD</text>
<text x="150.4" y="40.2">IN4</text>
<text x="160" y="40.2">IO5</text>
<text x="160" y="37.7">IO6</text>
<text x="229.1" y="37.7">IN3/PD</text>
<text x="229.1" y="40.2">IN4</text>
<text x="238.7" y="40.2">IO5</text>
<text x="238.7" y="37.7">IO6</text>
<text x="57.7" y="44">A6</text>
<text x="57.7" y="46.6">A7</text>
<text x="78.1" y="46.6">D7</text>
<text x="78.1" y="44">D6</text>
<text x="98" y="42.8">EN</text>
<text x="103.7" y="46.7" transform="rotate(-90 103.7 46.7)">GND</text>
<text x="103.9" y="42.8">OUT</text>
<text x="150.4" y="42.8">IN5</text>
<text x="150.4" y="45.3">IN6</text>
<text x="150.4" y="47.9">IN7</text>
<text x="160" y="47.9">IO2</text>
<text x="160" y="45.3">IO3</text>
<text x="160" y="42.8">IO4</text>
<text x="229.1" y="42.8">IN5</text>
<text x="229.1" y="45.3">IN6</text>
<text x="229.1" y="47.9">IN7</text>
<text x="238.7" y="47.9">IO2</text>
<text x="238.7" y="45.3">IO3</text>
<text x="238.7" y="42.8">IO4</text>
<text x="57.7" y="49.1">A8</text>
<text x="57.7" y="51.7">A9</text>
<text x="77" y="51.7">FC2</text>
<text x="150.4" y="52.9">IN9</text>
<text x="150.4" y="50.4">IN8</text>
<text x="160" y="52.9">IO0</text>
<text x="160" y="50.4">IO1</text>
<text x="229.1" y="52.9">IN9</text>
<text x="229.1" y="50.4">IN8</text>
<text x="238.7" y="52.9">IO0</text>
<text x="238.7" y="50.4">IO1</text>
<text x="57.7" y="56.7">A11</text>
<text x="57.7" y="59.3">A12</text>
<text x="57.7" y="54.2">A10</text>
<text x="77" y="54.2">FC1</text>
<text x="77" y="56.7">FC0</text>
<text x="100.8" y="55.5">GND</text>
<text x="150.4" y="55.5">IN10</text>
<text x="158.3" y="56.6" transform="rotate(-90 158.3 56.6)">GND</text>
<text x="158.8" y="55.5">IN11</text>
<text x="229.1" y="55.5">IN10</text>
<text x="237.1" y="56.6" transform="rotate(-90 237.1 56.6)">GND</text>
<text x="237.5" y="55.5">IN11</text>
<text x="57.7" y="61.8">A13</text>
<text x="57.7" y="64.4">A14</text>
<text x="66" y="61.8">MC68008</text>
<text x="76.8" y="64.4">/DS</text>
<text x="76.9" y="61.8">/AS</text>
<text x="155.4" y="65.6">GND</text>
<text x="28.4" y="72">+5V</text>
<text x="57.7" y="66.9">A15</text>
<text x="57.7" y="69.4">A16</text>
<text x="57.7" y="72">A17</text>
<text x="73.4" y="69.4">/DTACK</text>
<text x="76.5" y="66.9">/RW</text>
<text x="109.7" y="72">+5V</text>
<text x="234.2" y="68.2">GND</text>
<text x="57.7" y="74.5">A18</text>
<text x="57.7" y="77.1">A19</text>
<text x="74.8" y="77.1">/HALT</text>
<text x="77" y="74.5">CLK</text>
<text x="29.1" y="81.3" transform="rotate(-90 29.1 81.3)">R1</text>
<text x="31.3" y="81.8" transform="rotate(-90 31.3 81.8)">4k7</text>
<text x="34.1" y="81.3" transform="rotate(-90 34.1 81.3)">R2</text>
<text x="36.4" y="81.8" transform="rotate(-90 36.4 81.8)">4k7</text>
<text x="39.5" y="81.3" transform="rotate(-90 39.5 81.3)">R3</text>
<text x="41.5" y="81.8" transform="rotate(-90 41.5 81.8)">4k7</text>
<text x="44.6" y="81.3" transform="rotate(-90 44.6 81.3)">R4</text>
<text x="46.6" y="81.8" transform="rotate(-90 46.6 81.8)">4k7</text>
<text x="57.7" y="82.1">A21</text>
<text x="57.7" y="79.6">A20</text>
<text x="73.5" y="79.6">/RESET</text>
<text x="100.4" y="81.3" transform="rotate(-90 100.4 81.3)">R5</text>
<text x="102.5" y="81.8" transform="rotate(-90 102.5 81.8)">4k7</text>
<text x="105.5" y="81.3" transform="rotate(-90 105.5 81.3)">R6</text>
<text x="107.5" y="81.8" transform="rotate(-90 107.5 81.8)">4k7</text>
<text x="110.6" y="81" transform="rotate(-90 110.6 81)">R7</text>
<text x="112.6" y="81.8" transform="rotate(-90 112.6 81.8)">4k7</text>
<text x="57.7" y="87.2">E</text>
<text x="57.7" y="89.8">/VPA</text>
<text x="75.1" y="88.5">/IPL1</text>
<text x="75.1" y="86">/IPL0</text>
<text x="57.7" y="94.8">/BG</text>
<text x="57.7" y="92.3">/BERR</text>
<text x="75.1" y="91">/IPL2</text>
<text x="159.3" y="91">+5V</text>
<text x="57.7" y="97.4">/BGACK</text>
<text x="57.7" y="99.9">/BR</text>
<text x="148.3" y="99.9">ATF22V10C</text>
<text x="165.1" y="99.7">U4</text>
<text x="68.2" y="102.4" transform="rotate(-90 68.2 102.4)">GND</text>
<text x="73.3" y="102.4" transform="rotate(-90 73.3 102.4)">GND</text>
<text x="155.4" y="106.3">CLK/IN0</text>
<text x="162.2" y="104.2" transform="rotate(-90 162.2 104.2)">vcc</text>
<text x="165.1" y="106.3">IO9</text>
<text x="67.8" y="113.9">GND</text>
<text x="125" y="108.8">+5V</text>
<text x="155.4" y="108.8">IN1</text>
<text x="155.4" y="111.4">IN2</text>
<text x="155.4" y="113.9">IN3/PD</text>
<text x="165.1" y="113.9">IO6</text>
<text x="165.1" y="111.4">IO7</text>
<text x="165.1" y="108.8">IO8</text>
<text x="183" y="110.5" transform="rotate(-90 183 110.5)">R9</text>
<text x="185" y="111" transform="rotate(-90 185 111)">4k7</text>
<text x="125.8" y="118.1" transform="rotate(-90 125.8 118.1)">R8</text>
<text x="127.9" y="118.6" transform="rotate(-90 127.9 118.6)">4k7</text>
<text x="155.4" y="116.4">IN4</text>
<text x="155.4" y="119">IN5</text>
<text x="165.1" y="119">IO4</text>
<text x="165.1" y="116.4">IO5</text>
<text x="182.1" y="119">GND</text>
<text x="155.4" y="121.5">IN6</text>
<text x="155.4" y="124.1">IN7</text>
<text x="165.1" y="124.1">IO2</text>
<text x="165.1" y="121.5">IO3</text>
<text x="155.4" y="129.1">IN9</text>
<text x="155.4" y="131.7">IN10</text>
<text x="155.4" y="126.6">IN8</text>
<text x="163.8" y="131.7">IN11</text>
<text x="165.1" y="129.1">IO0</text>
<text x="165.1" y="126.6">IO1</text>
<text x="85.6" y="134.2">+5V</text>
<text x="163.4" y="132.8" transform="rotate(-90 163.4 132.8)">GND</text>
<text x="89.8" y="139.3">U2</text>
<text x="89.8" y="141.8">74HC595</text>
<text x="80.5" y="146.9">SER</text>
<text x="88.5" y="147.8" transform="rotate(-90 88.5 147.8)">VCC</text>
<text x="91.9" y="149.5">QB</text>
<text x="92.1" y="146.9">QA</text>
<text x="160.5" y="144.4">GND</text>
<text x="80.5" y="154.5">~{SRCLR}</text>
<text x="80.5" y="152">SRCLK</text>
<text x="91.9" y="152">QC</text>
<text x="91.9" y="154.5">QD</text>
<text x="15.2" y="161.8">Mackerel-08</text>
<text x="28.7" y="161.8">Memory</text>
<text x="80.5" y="159.6">RCLK</text>
<text x="92.1" y="157.1">QE</text>
<text x="92.1" y="159.6">QF</text>
<text x="80.5" y="162.2">~{OE}</text>
<text x="91.9" y="164.7">QH</text>
<text x="91.9" y="162.2">QG</text>
<text x="15.2" y="172">Mackerel-08</text>
<text x="28.7" y="172">DUART</text>
<text x="88.5" y="170.9" transform="rotate(-90 88.5 170.9)">GND</text>
<text x="91.3" y="169.8">QH'</text>
<text x="15.2" y="182.2">Mackerel-08</text>
<text x="28.7" y="182.2">Power</text>
<text x="35.5" y="182.2">&amp;</text>
<text x="38.3" y="182.2">Reset</text>
<text x="85.6" y="182.5">GND</text>
<text x="15.2" y="193">Mackerel-08</text>
<text x="28.7" y="193">Expansion</text>
</g>
<g font-size="1.8" fill="#a90000">
<text x="54.6" y="27.7">51</text>
<text x="69.6" y="25.4" transform="rotate(-90 69.6 25.4)">15</text>
<text x="81.2" y="27.7">30</text>
<text x="147.9" y="29">1</text>
<text x="156" y="24.2" transform="rotate(-90 156 24.2)">24</text>
<text x="163.8" y="29">23</text>
<text x="226.6" y="29">1</text>
<text x="234.7" y="24.2" transform="rotate(-90 234.7 24.2)">24</text>
<text x="242.5" y="29">23</text>
<text x="54.6" y="30.2">52</text>
<text x="55.2" y="32.8">1</text>
<text x="55.2" y="35.3">2</text>
<text x="81.2" y="35.3">27</text>
<text x="81.2" y="32.8">28</text>
<text x="81.2" y="30.2">29</text>
<text x="147.9" y="31.5">2</text>
<text x="147.9" y="34">3</text>
<text x="163.8" y="34">21</text>
<text x="163.8" y="31.5">22</text>
<text x="226.6" y="31.5">2</text>
<text x="226.6" y="34">3</text>
<text x="242.5" y="34">21</text>
<text x="242.5" y="31.5">22</text>
<text x="55.2" y="37.8">3</text>
<text x="55.2" y="40.4">4</text>
<text x="81.2" y="40.4">25</text>
<text x="81.2" y="37.8">26</text>
<text x="95.8" y="41.7">1</text>
<text x="102.6" y="36.9" transform="rotate(-90 102.6 36.9)">14</text>
<text x="108.5" y="41.7">8</text>
<text x="147.9" y="36.6">4</text>
<text x="147.9" y="39.1">5</text>
<text x="147.9" y="41.7">6</text>
<text x="163.8" y="41.7">18</text>
<text x="163.8" y="39.1">19</text>
<text x="163.8" y="36.6">20</text>
<text x="226.6" y="36.6">4</text>
<text x="226.6" y="39.1">5</text>
<text x="226.6" y="41.7">6</text>
<text x="242.5" y="41.7">18</text>
<text x="242.5" y="39.1">19</text>
<text x="242.5" y="36.6">20</text>
<text x="55.2" y="42.9">5</text>
<text x="55.2" y="45.5">6</text>
<text x="81.2" y="45.5">23</text>
<text x="81.2" y="42.9">24</text>
<text x="147.9" y="44.2">7</text>
<text x="147.9" y="46.7">8</text>
<text x="163.8" y="46.7">16</text>
<text x="163.8" y="44.2">17</text>
<text x="226.6" y="44.2">7</text>
<text x="226.6" y="46.7">8</text>
<text x="242.5" y="46.7">16</text>
<text x="242.5" y="44.2">17</text>
<text x="55.2" y="48">7</text>
<text x="55.2" y="50.5">8</text>
<text x="55.2" y="53.1">9</text>
<text x="81.2" y="50.5">48</text>
<text x="81.2" y="53.1">49</text>
<text x="102.6" y="49" transform="rotate(-90 102.6 49)">7</text>
<text x="147.3" y="51.8">10</text>
<text x="147.9" y="49.3">9</text>
<text x="163.8" y="51.8">14</text>
<text x="163.8" y="49.3">15</text>
<text x="226" y="51.8">10</text>
<text x="226.6" y="49.3">9</text>
<text x="242.5" y="51.8">14</text>
<text x="242.5" y="49.3">15</text>
<text x="54.6" y="55.6">10</text>
<text x="54.6" y="58.2">11</text>
<text x="81.2" y="55.6">50</text>
<text x="147.3" y="54.4">11</text>
<text x="157.2" y="59.7" transform="rotate(-90 157.2 59.7)">12</text>
<text x="163.8" y="54.4">13</text>
<text x="226" y="54.4">11</text>
<text x="236" y="59.7" transform="rotate(-90 236 59.7)">12</text>
<text x="242.5" y="54.4">13</text>
<text x="54.6" y="60.7">12</text>
<text x="54.6" y="63.2">14</text>
<text x="54.6" y="65.8">16</text>
<text x="81.2" y="60.7">31</text>
<text x="81.2" y="63.2">32</text>
<text x="81.2" y="65.8">33</text>
<text x="54.6" y="68.3">18</text>
<text x="54.6" y="70.9">19</text>
<text x="81.2" y="68.3">34</text>
<text x="54.6" y="73.4">20</text>
<text x="54.6" y="75.9">21</text>
<text x="81.2" y="73.4">38</text>
<text x="81.2" y="75.9">40</text>
<text x="54.6" y="81">13</text>
<text x="54.6" y="78.5">22</text>
<text x="81.2" y="78.5">41</text>
<text x="54.6" y="86.1">42</text>
<text x="54.6" y="88.6">43</text>
<text x="81.2" y="87.4">45</text>
<text x="81.2" y="89.9">46</text>
<text x="81.2" y="84.8">47</text>
<text x="54.6" y="93.7">35</text>
<text x="54.6" y="91.2">44</text>
<text x="54.6" y="96.3">36</text>
<text x="54.6" y="98.8">37</text>
<text x="161" y="100.4" transform="rotate(-90 161 100.4)">24</text>
<text x="67.1" y="105.5" transform="rotate(-90 67.1 105.5)">17</text>
<text x="72.1" y="105.5" transform="rotate(-90 72.1 105.5)">39</text>
<text x="153" y="105.2">1</text>
<text x="153" y="107.7">2</text>
<text x="168.9" y="107.7">22</text>
<text x="168.9" y="105.2">23</text>
<text x="153" y="110.2">3</text>
<text x="153" y="112.8">4</text>
<text x="168.9" y="112.8">20</text>
<text x="168.9" y="110.2">21</text>
<text x="153" y="115.3">5</text>
<text x="153" y="117.9">6</text>
<text x="168.9" y="117.9">18</text>
<text x="168.9" y="115.3">19</text>
<text x="153" y="120.4">7</text>
<text x="153" y="122.9">8</text>
<text x="153" y="125.5">9</text>
<text x="168.9" y="125.5">15</text>
<text x="168.9" y="122.9">16</text>
<text x="168.9" y="120.4">17</text>
<text x="152.4" y="128">10</text>
<text x="152.4" y="130.6">11</text>
<text x="168.9" y="130.6">13</text>
<text x="168.9" y="128">14</text>
<text x="162.3" y="135.9" transform="rotate(-90 162.3 135.9)">12</text>
<text x="87.4" y="143.6" transform="rotate(-90 87.4 143.6)">16</text>
<text x="77.4" y="145.8">14</text>
<text x="95.2" y="145.8">15</text>
<text x="95.8" y="148.3">1</text>
<text x="77.4" y="153.4">10</text>
<text x="77.4" y="150.9">11</text>
<text x="95.8" y="150.9">2</text>
<text x="95.8" y="153.4">3</text>
<text x="95.8" y="156">4</text>
<text x="77.4" y="158.5">12</text>
<text x="77.4" y="161">13</text>
<text x="95.8" y="158.5">5</text>
<text x="95.8" y="161">6</text>
<text x="95.8" y="163.6">7</text>
<text x="87.4" y="173.4" transform="rotate(-90 87.4 173.4)">8</text>
<text x="95.8" y="168.7">9</text>
</g>
<g font-size="1.8" fill="#0000c2">
<text x="251.6" y="45.1">Inverted</text>
<text x="260.4" y="45.1">/AS</text>
</g>
<g font-size="1.8" fill="#725600">
<text x="15.2" y="168.7">File:</text>
<text x="20.5" y="168.7">mackerel-08-memory.kicad_sch</text>
<text x="15.2" y="178.8">File:</text>
<text x="20.5" y="178.8">mackerel-08-duart.kicad_sch</text>
<text x="15.2" y="189">File:</text>
<text x="20.5" y="189">mackerel-08-power-reset.kicad_sch</text>
<text x="15.2" y="199.8">File:</text>
<text x="20.5" y="199.8">mackerel-08-expansion.kicad_sch</text>
</g>
</svg>
